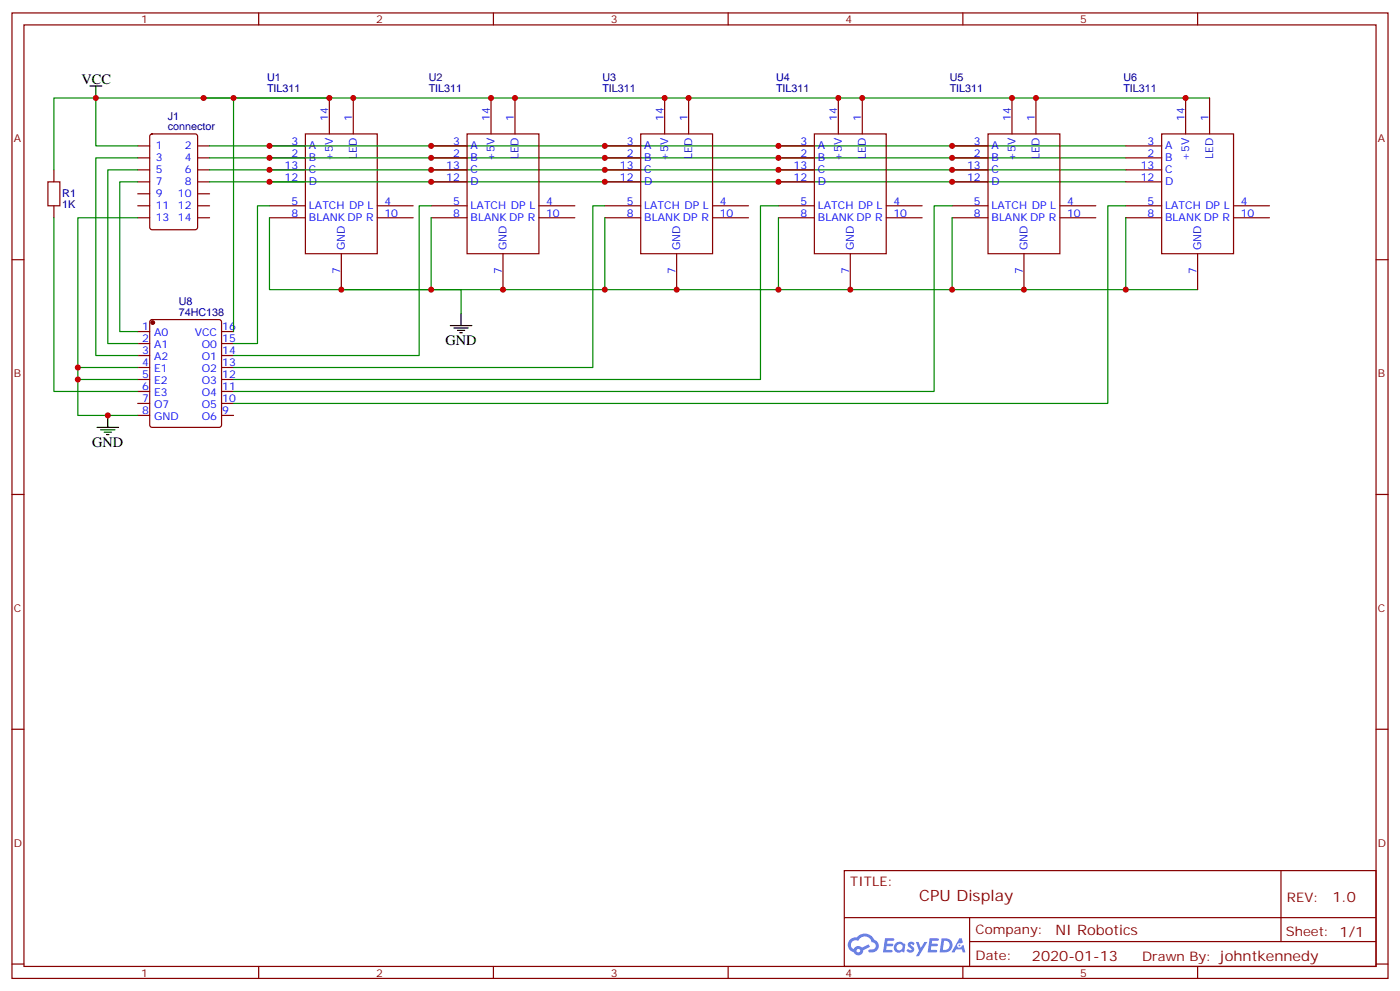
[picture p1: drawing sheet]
<svg xmlns="http://www.w3.org/2000/svg" width="412mm" height="292mm" viewBox="0 0 412 292" stroke-linecap="round" stroke-linejoin="round" font-family="sans-serif">
<g fill="none" stroke="#870000" stroke-width=".35">
<path d="M3.5 3.8h405.4v284.3h-405.4zM7.1 7.3h398.2v277.3h-398.2zM76.2 3.8v3.5M145.3 3.8v3.5M214.5 3.8v3.5M283.6 3.8v3.5M352.8 3.8v3.5M3.5 76.5h3.6M405.3 76.5h3.6M3.5 145.6h3.6M405.3 145.6h3.6M3.5 214.8h3.6"/>
<path d="M405.3 214.8h3.6M248.7 256.4h156.6v28.2h-156.6zM377.3 256.4v20.9M248.7 270.2h156.5M285.6 277.3h119.6M285.6 270.2v14.2M3.5 283.9h3.6M76.2 284.6v3.5M145.3 284.6v3.5M214.5 284.6v3.5M283.6 284.6v3.5M352.8 284.6v3.5"/>
<path d="M405.3 283.9h3.6"/>
</g>
<g fill="#5487ff">
<path d="M267.7 277.6a1.22 1.22 0 0 1 1.7 .2l-.4 .6a.47 .47 0 0 0-.3-.4 .47 .47 0 0 0-.5 .2l.1 .2a1.14 1.14 0 0 1 .8 1.8 1.14 1.14 0 0 1-1.9 0l-.2-.2 .5-.6 .7 .5a.29 .29 0 0 0 .3-.3 .29 .29 0 0 0-.2-.3 1.04 1.04 0 0 1-.6-1.7z"/>
<path d="M260.7 276.3h2.4l.3 .2-.2 .5-1.8 .1-.1 .8h1.5l.3 .4-.3 .4h-1.6l-.2 1.1h1.7l.2 .3-.2 .3-2.6 .1z"/>
<path d="M273.8 276.3h2.4l.3 .2-.1 .5-1.8 .1-.2 .8h1.6l.3 .4-.4 .4h-1.6l-.1 1.1h1.7l.2 .3-.2 .3-2.6 .1z"/>
<path d="M282.6 276.3h.7l.3 1.3-.6 .3a.69 .69 0 0 0-1 .3 .69 .69 0 0 0 .4 .9 .69 .69 0 0 0 .9-.6l.5-.2 .6 2.2h-.8l-.2-.9h-1.8l-.5 .9h-.8z"/>
<path d="M269.8 277.4h.8l.6 1.8 1.1-1.8h.9l-2.6 4.2h-.8l.9-1.5z"/>
<path d="M277.4 276.3l-.6 4.2h1.3a2.11 2.11 0 0 0 2.5-2.1 2.11 2.11 0 0 0-2.5-2.1zM278.1 277.1a1.39 1.39 0 0 1 1.7 1.4 1.39 1.39 0 0 1-1.8 1.3h-.3z"/>
<path d="M263.7 277.9a1.54 1.54 0 0 0-.1 2.2 1.54 1.54 0 0 0 2.2 .1l.6 .3 .3-2.3-.2-.3h-.4a1.49 1.49 0 0 0-2.4 0zM264 278.9a.94 .94 0 0 1 1.8 0 .94 .94 0 0 1-1.8 0z"/>
<path d="M250.4 276.7a2.18 2.18 0 0 0 1.1 3.7 1.44 1.44 0 0 0 1.6 .9 1.44 1.44 0 0 0 1.2-1.4l2-1.1-.5-.7-1.9 1a1.47 1.47 0 0 0-2.4 .4 1.39 1.39 0 0 1-.7-1.9 1.39 1.39 0 0 1 2-.5 2.12 2.12 0 0 1 2.2-1.3 2.12 2.12 0 0 1 1.9 1.7 1.14 1.14 0 0 1 1.1 1.4 1.14 1.14 0 0 1-1.7 .7 .43 .43 0 0 0-.5 .4 .43 .43 0 0 0 .4 .5 1.98 1.98 0 0 0 2.5-1.2 1.98 1.98 0 0 0-1.2-2.6 3.1 3.1 0 0 0-5.3-.6l-.9 .1zM252.3 280a.55 .55 0 0 1 1.1 0 .55 .55 0 0 1-1.1 0z"/>
<circle cx="282.6" cy="278.4" r=".26"/>
</g>
<g fill="none" stroke="#870000" stroke-width=".35">
<path d="M44.3 39.6l.5-.2h12.7l.7 .5v27.1l-.5 .6-12.9 .1-.6-.5-.1-27.1zM90 39.4h21.1v35.3h-21.1zM97 28.9v10.5M104.1 28.9v10.5M137.6 39.4h21.1v35.3h-21.1zM144.6 28.9v10.5M151.7 28.9v10.5M188.7 39.4h21.2v35.3h-21.2zM195.8 28.9v10.5M202.8 28.9v10.5M239.9 39.4h21.2v35.3h-21.2zM246.9 28.9v10.5"/>
<path d="M254 28.9v10.5M291 39.4h21.2v35.3h-21.2zM298.1 28.9v10.5M305.2 28.9v10.5M342.2 39.4h21.2v35.3h-21.2zM349.2 28.9v10.5M356.3 28.9v10.5M15.9 50v3.6M40.6 46.5h3.5M40.6 53.6h3.5M40.6 43h3.5M40.6 50h3.5"/>
<path d="M40.6 57.1h3.5M58.2 46.5h3.5M58.2 53.6h3.5M58.2 43h3.5M58.2 50h3.5M58.2 57.1h3.5M79.4 46.5h10.6M79.4 53.6h10.6M79.4 43h10.6M79.4 50h10.6M127 46.5h10.6M127 53.6h10.6"/>
<path d="M127 43h10.6M127 50h10.6M178.2 46.5h10.5M178.2 53.6h10.5M178.2 43h10.5M178.2 50h10.5M229.3 46.5h10.6M229.3 53.6h10.6M229.3 43h10.6M229.3 50h10.6M280.5 46.5h10.5M280.5 53.6h10.5"/>
<path d="M280.5 43h10.5M280.5 50h10.5M331.6 46.5h10.6M331.6 53.6h10.6M331.6 43h10.6M331.6 50h10.6M15.9 60.6v3.5M40.6 60.6h3.5M40.6 64.1h3.5M58.2 60.6h3.5M58.2 64.1h3.5M79.4 60.6h10.6"/>
<path d="M79.4 64.1h10.6M100.5 74.7v10.6M111.1 60.6h10.6M111.1 64.1h10.6M127 60.6h10.6M127 64.1h10.6M148.2 74.7v10.6M158.7 60.6h10.6M158.7 64.1h10.6M178.2 60.6h10.5M178.2 64.1h10.5M199.3 74.7v10.6"/>
<path d="M209.9 60.6h10.6M209.9 64.1h10.6M229.3 60.6h10.6M229.3 64.1h10.6M250.5 74.7v10.6M261.1 60.6h10.5M261.1 64.1h10.5M280.5 60.6h10.5M280.5 64.1h10.5M301.6 74.7v10.6M312.2 60.6h10.6M312.2 64.1h10.6"/>
<path d="M331.6 60.6h10.6M331.6 64.1h10.6M352.8 74.7v10.6M363.4 60.6h10.5M363.4 64.1h10.5M40.6 97.6h3.5M44.3 94.3l.5-.2h19.8l.6 .5 .1 30.6-.5 .6-20 .1-.6-.5-.1-30.6zM65.3 97.6h3.5M40.6 101.2h3.5M40.6 104.7h3.5M40.6 108.2h3.5M40.6 111.8h3.5"/>
<path d="M40.6 115.3h3.5M40.6 118.8h3.5M65.3 101.2h3.5M65.3 104.7h3.5M65.3 108.2h3.5M65.3 111.8h3.5M65.3 115.3h3.5M65.3 118.8h3.5M40.6 122.3h3.5M65.3 122.3h3.5"/>
</g>
<path d="M26.5 25.3h3.5M28.2 25.3v3.6M132.6 95.9h6.4M133.7 96.6h4.2M134.8 97.3h2.1M135.5 98h.7M135.8 92.4v3.5M28.6 125.9h6.3M29.6 126.6h4.3M30.7 127.3h2.1M31.4 128h.7M31.7 122.3v3.6" fill="none" stroke="#000" stroke-width=".35"/>
<g fill="none" stroke="#008700" stroke-width=".35">
<path d="M28.2 28.9h-12.3v21.1M60 28.9h296.3M68.8 28.9v68.7M97 28.9h-68.8v14.1h12.4M40.6 46.5h-12.4v58.2h12.4M40.6 50h-8.9v51.2h8.9M40.6 53.6h-5.3v44h5.3M61.7 43h269.9M61.7 46.5h269.9M61.7 50h269.9M61.7 53.6h269.9M15.9 64.1v51.2h24.7"/>
<path d="M40.6 64.1h-17.7v58.2h17.7M79.4 64.1v21.2h273.4M79.4 60.6h-3.6v40.6h-7M127 60.6h-3.5v44.1h-54.7M127 64.1v21.2M178.2 60.6h-3.6v47.6h-105.8M178.2 64.1v21.2M229.3 60.6h-5.3v51.2h-155.2M229.3 64.1v21.2M280.5 60.6h-5.3v54.7h-206.4M280.5 64.1v21.2M331.6 60.6h-5.3v58.2h-257.5"/>
<path d="M331.6 64.1v21.2M100.5 85.3h35.3v7.1M22.9 108.2h17.7M22.9 111.8h17.7"/>
</g>
<circle cx="45" cy="95" r=".53" fill="#870000" stroke="#870000" stroke-width=".35"/>
<path d="M14.1 53.6h3.5v7h-3.5z" fill="none" stroke="#a10000" stroke-width=".35"/>
<g fill="#c00">
<circle cx="22.9" cy="111.8" r=".88"/>
<circle cx="178.2" cy="85.3" r=".88"/>
<circle cx="280.5" cy="85.3" r=".88"/>
<circle cx="104.1" cy="28.9" r=".88"/>
<circle cx="79.4" cy="50" r=".88"/>
<circle cx="79.4" cy="43" r=".88"/>
<circle cx="97" cy="28.9" r=".88"/>
<circle cx="79.4" cy="53.6" r=".88"/>
<circle cx="79.4" cy="46.5" r=".88"/>
<circle cx="100.5" cy="85.3" r=".88"/>
<circle cx="144.6" cy="28.9" r=".88"/>
<circle cx="151.7" cy="28.9" r=".88"/>
<circle cx="195.8" cy="28.9" r=".88"/>
<circle cx="202.8" cy="28.9" r=".88"/>
<circle cx="246.9" cy="28.9" r=".88"/>
<circle cx="254" cy="28.9" r=".88"/>
<circle cx="298.1" cy="28.9" r=".88"/>
<circle cx="305.2" cy="28.9" r=".88"/>
<circle cx="349.3" cy="28.9" r=".88"/>
<circle cx="148.2" cy="85.3" r=".88"/>
<circle cx="199.3" cy="85.3" r=".88"/>
<circle cx="250.5" cy="85.3" r=".88"/>
<circle cx="301.6" cy="85.3" r=".88"/>
<circle cx="331.6" cy="85.3" r=".88"/>
<circle cx="229.3" cy="85.3" r=".88"/>
<circle cx="127" cy="85.3" r=".88"/>
<circle cx="127" cy="43" r=".88"/>
<circle cx="178.2" cy="43" r=".88"/>
<circle cx="229.3" cy="43" r=".88"/>
<circle cx="280.5" cy="43" r=".88"/>
<circle cx="127" cy="46.5" r=".88"/>
<circle cx="178.2" cy="46.5" r=".88"/>
<circle cx="229.3" cy="46.5" r=".88"/>
<circle cx="280.5" cy="46.5" r=".88"/>
<circle cx="127" cy="50" r=".88"/>
<circle cx="178.2" cy="50" r=".88"/>
<circle cx="229.3" cy="50" r=".88"/>
<circle cx="280.5" cy="50" r=".88"/>
<circle cx="127" cy="53.6" r=".88"/>
<circle cx="178.2" cy="53.6" r=".88"/>
<circle cx="229.3" cy="53.6" r=".88"/>
<circle cx="280.5" cy="53.6" r=".88"/>
<circle cx="60" cy="28.9" r=".88"/>
<circle cx="28.2" cy="28.9" r=".88"/>
<circle cx="22.9" cy="108.2" r=".88"/>
<circle cx="68.8" cy="28.9" r=".88"/>
<circle cx="31.8" cy="122.3" r=".88"/>
</g>
<text font-size="4.6" fill="#800" x="270.8" y="265.4">CPU Display</text>
<g font-size="4.2">
<text x="24" y="24.6">VCC</text>
<text x="131.2" y="101.5">GND</text>
<text x="27.2" y="131.5">GND</text>
</g>
<g font-size="4.2" fill="#800">
<text x="392.5" y="265.7">1.0</text>
<text x="310.9" y="275.2">NI Robotics</text>
<text x="304" y="283">2020-01-13</text>
</g>
<g font-size="3.9" fill="#800">
<text x="250.5" y="261">TITLE:</text>
<text x="379.1" y="265.7">REV:</text>
<text x="287.4" y="275.2">Company:</text>
<text x="378.7" y="275.8">Sheet: 1/1</text>
<text x="287.4" y="282.9">Date:</text>
<text x="336.4" y="282.9">Drawn By: johntkennedy</text>
</g>
<g font-size="3.2" fill="#800">
<text x="41.6" y="6.8">1</text>
<text x="110.8" y="6.8">2</text>
<text x="179.9" y="6.8">3</text>
<text x="249.1" y="6.8">4</text>
<text x="318.2" y="6.8">5</text>
<text x="4.1" y="41.9">A</text>
<text x="405.9" y="41.9">A</text>
<text x="4.1" y="111.1">B</text>
<text x="405.9" y="111.1">B</text>
<text x="4.1" y="180.2">C</text>
<text x="405.9" y="180.2">C</text>
<text x="4.1" y="249.3">D</text>
<text x="405.9" y="249.3">D</text>
<text x="41.6" y="287.6">1</text>
<text x="110.8" y="287.6">2</text>
<text x="179.9" y="287.6">3</text>
<text x="249.1" y="287.6">4</text>
<text x="318.2" y="287.6">5</text>
</g>
<g font-size="3.2" fill="#000080">
<text x="78.7" y="23.9">U1</text>
<text x="126.3" y="23.9">U2</text>
<text x="177.4" y="23.9">U3</text>
<text x="228.6" y="23.9">U4</text>
<text x="279.8" y="23.9">U5</text>
<text x="330.9" y="23.9">U6</text>
<text x="78.7" y="27.1">TIL311</text>
<text x="126.3" y="27.1">TIL311</text>
<text x="177.4" y="27.1">TIL311</text>
<text x="228.6" y="27.1">TIL311</text>
<text x="279.8" y="27.1">TIL311</text>
<text x="330.9" y="27.1">TIL311</text>
<text x="49.4" y="35.2">J1</text>
<text x="49.4" y="38.4">connector</text>
<text x="18.3" y="58.1">R1</text>
<text x="18.3" y="61.3">1K</text>
<text x="52.6" y="89.9">U8</text>
<text x="52.6" y="93">74HC138</text>
</g>
<g font-size="3.2" fill="#00f">
<text x="96.7" y="35.6" transform="rotate(-90 96.7 35.6)">14</text>
<text x="103.7" y="35.6" transform="rotate(-90 103.7 35.6)">1</text>
<text x="144.3" y="35.6" transform="rotate(-90 144.3 35.6)">14</text>
<text x="151.3" y="35.6" transform="rotate(-90 151.3 35.6)">1</text>
<text x="195.4" y="35.6" transform="rotate(-90 195.4 35.6)">14</text>
<text x="202.5" y="35.6" transform="rotate(-90 202.5 35.6)">1</text>
<text x="246.6" y="35.6" transform="rotate(-90 246.6 35.6)">14</text>
<text x="253.6" y="35.6" transform="rotate(-90 253.6 35.6)">1</text>
<text x="297.7" y="35.6" transform="rotate(-90 297.7 35.6)">14</text>
<text x="304.8" y="35.6" transform="rotate(-90 304.8 35.6)">1</text>
<text x="348.9" y="35.6" transform="rotate(-90 348.9 35.6)">14</text>
<text x="356" y="35.6" transform="rotate(-90 356 35.6)">1</text>
<text x="45.9" y="44">1</text>
<text x="45.9" y="47.6">3</text>
<text x="54.4" y="44">2</text>
<text x="54.4" y="47.6">4</text>
<text x="85.8" y="46.1">2</text>
<text x="85.8" y="42.6">3</text>
<text x="91" y="47.6">B</text>
<text x="91" y="44">A</text>
<text x="98.1" y="47.3" transform="rotate(-90 98.1 47.3)">+5V</text>
<text x="105.1" y="46.7" transform="rotate(-90 105.1 46.7)">LED</text>
<text x="133.5" y="46.1">2</text>
<text x="133.5" y="42.6">3</text>
<text x="138.6" y="47.6">B</text>
<text x="138.6" y="44">A</text>
<text x="145.7" y="47.3" transform="rotate(-90 145.7 47.3)">+5V</text>
<text x="152.8" y="46.7" transform="rotate(-90 152.8 46.7)">LED</text>
<text x="184.6" y="46.1">2</text>
<text x="184.6" y="42.6">3</text>
<text x="189.8" y="47.6">B</text>
<text x="189.8" y="44">A</text>
<text x="196.8" y="47.3" transform="rotate(-90 196.8 47.3)">+5V</text>
<text x="203.9" y="46.7" transform="rotate(-90 203.9 46.7)">LED</text>
<text x="235.8" y="46.1">2</text>
<text x="235.8" y="42.6">3</text>
<text x="240.9" y="47.6">B</text>
<text x="240.9" y="44">A</text>
<text x="248" y="47.3" transform="rotate(-90 248 47.3)">+5V</text>
<text x="255.1" y="46.7" transform="rotate(-90 255.1 46.7)">LED</text>
<text x="286.9" y="46.1">2</text>
<text x="286.9" y="42.6">3</text>
<text x="292.1" y="47.6">B</text>
<text x="292.1" y="44">A</text>
<text x="299.2" y="47.3" transform="rotate(-90 299.2 47.3)">+5V</text>
<text x="306.2" y="46.7" transform="rotate(-90 306.2 46.7)">LED</text>
<text x="338.1" y="46.1">2</text>
<text x="338.1" y="42.6">3</text>
<text x="343.3" y="47.6">B</text>
<text x="343.3" y="44">A</text>
<text x="350.3" y="47.3" transform="rotate(-90 350.3 47.3)">+5V</text>
<text x="357.4" y="46.7" transform="rotate(-90 357.4 46.7)">LED</text>
<text x="45.9" y="51.1">5</text>
<text x="54.4" y="51.1">6</text>
<text x="83.8" y="53.2">12</text>
<text x="83.8" y="49.7">13</text>
<text x="91" y="51.1">C</text>
<text x="131.4" y="53.2">12</text>
<text x="131.4" y="49.7">13</text>
<text x="138.6" y="51.1">C</text>
<text x="182.6" y="53.2">12</text>
<text x="182.6" y="49.7">13</text>
<text x="189.8" y="51.1">C</text>
<text x="233.7" y="53.2">12</text>
<text x="233.7" y="49.7">13</text>
<text x="240.9" y="51.1">C</text>
<text x="284.9" y="53.2">12</text>
<text x="284.9" y="49.7">13</text>
<text x="292.1" y="51.1">C</text>
<text x="336" y="53.2">12</text>
<text x="336" y="49.7">13</text>
<text x="343.3" y="51.1">C</text>
<text x="45.9" y="54.6">7</text>
<text x="45.9" y="58.1">9</text>
<text x="52.4" y="58.1">10</text>
<text x="54.4" y="54.6">8</text>
<text x="91" y="54.6">D</text>
<text x="138.6" y="54.6">D</text>
<text x="189.8" y="54.6">D</text>
<text x="240.9" y="54.6">D</text>
<text x="292.1" y="54.6">D</text>
<text x="343.3" y="54.6">D</text>
<text x="45.9" y="61.7">11</text>
<text x="45.9" y="65.2">13</text>
<text x="52.4" y="61.7">12</text>
<text x="52.4" y="65.2">14</text>
<text x="85.8" y="60.3">5</text>
<text x="85.8" y="63.8">8</text>
<text x="91" y="61.7">LATCH DP L</text>
<text x="91" y="65.2">BLANK DP R</text>
<text x="113.2" y="63.8">10</text>
<text x="113.2" y="60.3">4</text>
<text x="133.5" y="60.3">5</text>
<text x="133.5" y="63.8">8</text>
<text x="138.6" y="61.7">LATCH DP L</text>
<text x="138.6" y="65.2">BLANK DP R</text>
<text x="160.9" y="63.8">10</text>
<text x="160.9" y="60.3">4</text>
<text x="184.6" y="60.3">5</text>
<text x="184.6" y="63.8">8</text>
<text x="189.8" y="61.7">LATCH DP L</text>
<text x="189.8" y="65.2">BLANK DP R</text>
<text x="212" y="63.8">10</text>
<text x="212" y="60.3">4</text>
<text x="235.8" y="60.3">5</text>
<text x="235.8" y="63.8">8</text>
<text x="240.9" y="61.7">LATCH DP L</text>
<text x="240.9" y="65.2">BLANK DP R</text>
<text x="263.2" y="63.8">10</text>
<text x="263.2" y="60.3">4</text>
<text x="286.9" y="60.3">5</text>
<text x="286.9" y="63.8">8</text>
<text x="292.1" y="61.7">LATCH DP L</text>
<text x="292.1" y="65.2">BLANK DP R</text>
<text x="314.3" y="63.8">10</text>
<text x="314.3" y="60.3">4</text>
<text x="338.1" y="60.3">5</text>
<text x="338.1" y="63.8">8</text>
<text x="343.3" y="61.7">LATCH DP L</text>
<text x="343.3" y="65.2">BLANK DP R</text>
<text x="365.5" y="63.8">10</text>
<text x="365.5" y="60.3">4</text>
<text x="101.6" y="73.7" transform="rotate(-90 101.6 73.7)">GND</text>
<text x="149.2" y="73.7" transform="rotate(-90 149.2 73.7)">GND</text>
<text x="200.4" y="73.7" transform="rotate(-90 200.4 73.7)">GND</text>
<text x="251.5" y="73.7" transform="rotate(-90 251.5 73.7)">GND</text>
<text x="302.7" y="73.7" transform="rotate(-90 302.7 73.7)">GND</text>
<text x="353.8" y="73.7" transform="rotate(-90 353.8 73.7)">GND</text>
<text x="100.2" y="80.6" transform="rotate(-90 100.2 80.6)">7</text>
<text x="147.8" y="80.6" transform="rotate(-90 147.8 80.6)">7</text>
<text x="199" y="80.6" transform="rotate(-90 199 80.6)">7</text>
<text x="250.1" y="80.6" transform="rotate(-90 250.1 80.6)">7</text>
<text x="301.3" y="80.6" transform="rotate(-90 301.3 80.6)">7</text>
<text x="352.4" y="80.6" transform="rotate(-90 352.4 80.6)">7</text>
<text x="41.9" y="97.3">1</text>
<text x="41.9" y="100.8">2</text>
<text x="45.4" y="99.1">A0</text>
<text x="57.4" y="99.1">VCC</text>
<text x="65.4" y="100.8">15</text>
<text x="65.4" y="97.3">16</text>
<text x="41.9" y="104.4">3</text>
<text x="41.9" y="107.9">4</text>
<text x="45.4" y="102.6">A1</text>
<text x="45.4" y="106.1">A2</text>
<text x="59.4" y="106.1">O1</text>
<text x="59.4" y="102.6">O0</text>
<text x="65.4" y="107.9">13</text>
<text x="65.4" y="104.4">14</text>
<text x="41.9" y="111.4">5</text>
<text x="45.4" y="109.6">E1</text>
<text x="45.4" y="113.2">E2</text>
<text x="59.4" y="113.2">O3</text>
<text x="59.4" y="109.6">O2</text>
<text x="65.4" y="111.4">12</text>
<text x="41.9" y="114.9">6</text>
<text x="41.9" y="118.5">7</text>
<text x="45.4" y="116.7">E3</text>
<text x="59.4" y="116.7">O4</text>
<text x="65.4" y="118.5">10</text>
<text x="65.4" y="114.9">11</text>
<text x="41.9" y="122">8</text>
<text x="45.4" y="120.2">O7</text>
<text x="45.4" y="123.8">GND</text>
<text x="59.4" y="123.8">O6</text>
<text x="59.4" y="120.2">O5</text>
<text x="65.4" y="122">9</text>
</g>
</svg>
